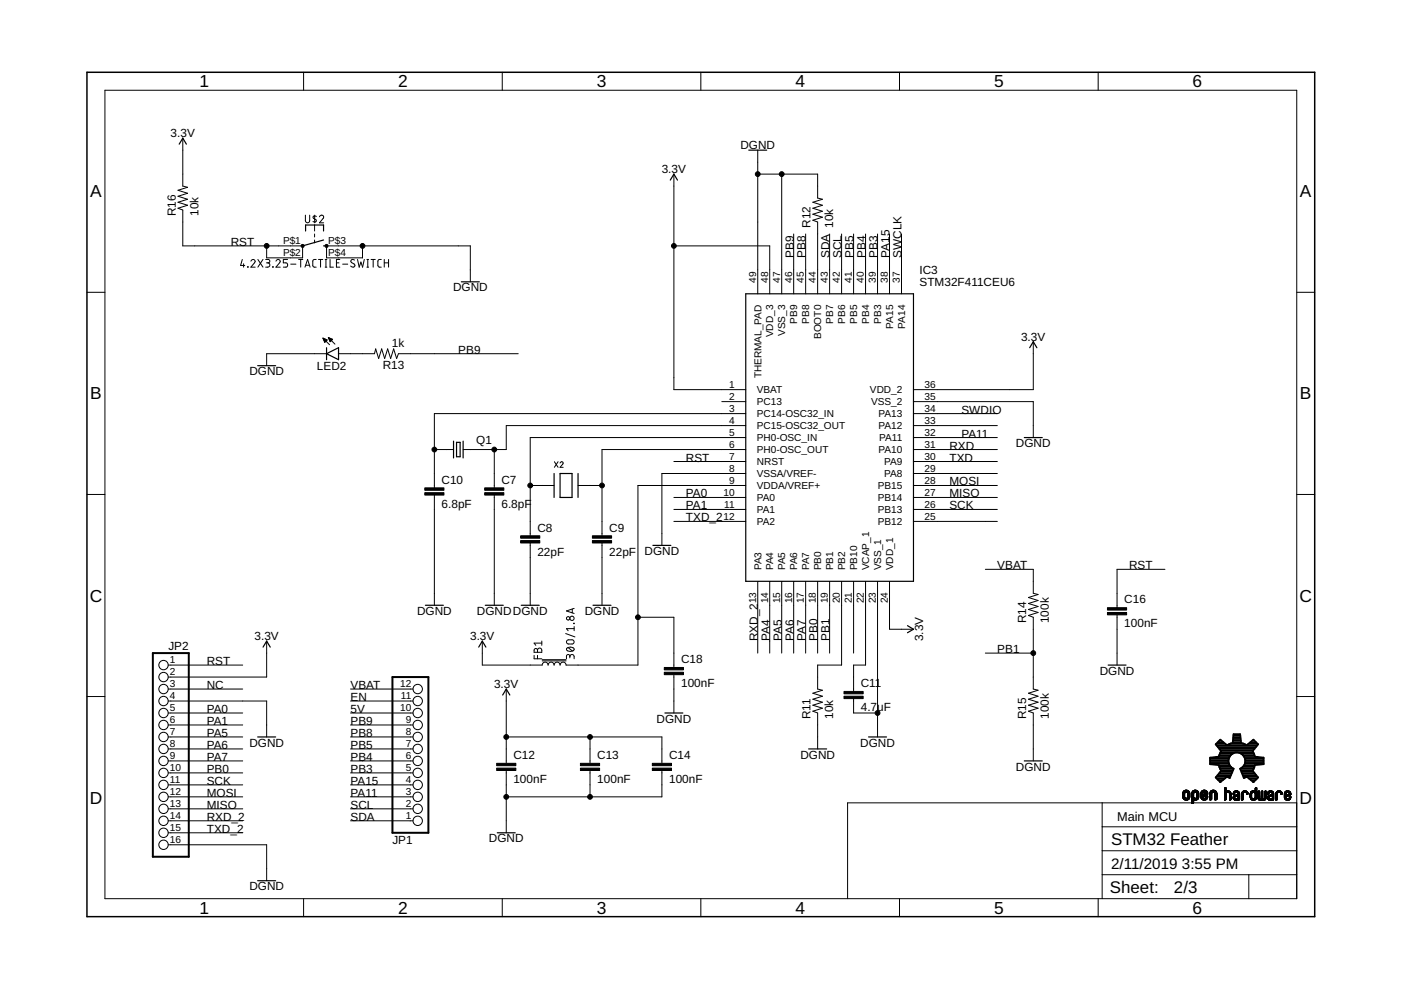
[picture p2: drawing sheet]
<svg xmlns="http://www.w3.org/2000/svg" width="297mm" height="210mm" viewBox="0 0 297 210" stroke-linecap="round" stroke-linejoin="round" font-family="sans-serif">
<g fill="none" stroke="#000" stroke-width=".21">
<path d="M22.2 19.1h252.7v171.4h-252.7zM64.4 15.3v3.8M106.5 15.3v3.8M148.6 15.3v3.8M190.7 15.3v3.8M232.8 15.3v3.8M38.8 29.3v10.2l1 .2-2.1 .6 2.1 .7-2.1 .6 2.1 .6-2.1 .7 2.1 .6-2.1 .7 1.1 .3v7.6h25.4v2.6h-7.7v-2.6M142.9 36.9v45.7h15.2M160.7 31.8v30.5M160.7 36.9h12.7v5.1l1 .2-2.1 .7 2.1 .6-2.1 .7 2.1 .6-2.1 .6 2.1 .7-2.1 .6 1.1 .4v15.2M165.7 36.9v25.4M51.4 55l-.4 1.3h.9"/>
<path d="M51.6 55.9v.7M52.5 56.6h.1zM53.2 55.4a.44 .44 0 0 1 .6-.4 .44 .44 0 0 1 .2 .7l-.8 .9h.9M54.7 55l1.1 1.6M55.8 55l-1.1 1.6M56.3 55h.6a.36 .36 0 0 1 .3 .4 .36 .36 0 0 1-.3 .3h-.4M56.8 55.7a.46 .46 0 0 1 .4 .5 .46 .46 0 0 1-.4 .4h-.5M57.8 56.6h.1zM58.5 55.4a.44 .44 0 0 1 .6-.4 .44 .44 0 0 1 .2 .7l-.8 .9h.9M61 55h-.9v.7h.5a.46 .46 0 0 1 .4 .5 .46 .46 0 0 1-.4 .4h-.5M61.6 56h1.1M63.3 55h.9"/>
<path d="M63.8 55v1.6M64.7 56.6l.5-1.6 .5 1.6M64.7 45.6v1.2a.46 .46 0 0 0 .5 .4 .46 .46 0 0 0 .5-.4v-1.2M64.8 56.2h.8M66.7 47.7v1.3M66.7 49.6v.6M66.7 50.9v.6M66.7 45.6v1.6M67 55h-.5l-.2 .4v1l.2 .2h.5M67.1 45.9l-.5-.1-.2 .3 .6 .6 .1 .2-.4 .2-.3-.1M67.5 55h.9M67.7 46a.44 .44 0 0 1 .7-.4 .44 .44 0 0 1 .1 .7l-.8 .9h.9"/>
<path d="M68 55v1.6M68.9 56.6h.4M68.9 55h.4M69.1 55v1.6M70 55v1.6h.7M71.3 55.7h.6M72.1 55h-.8v1.6h.8M72.6 56h1.1M75.2 55.1l-.6-.1-.2 .4 .1 .2 .6 .4a.4 .4 0 0 1 0 .6 .4 .4 0 0 1-.6-.1l-.2-.1M75.8 55l.4 1.6 .3-1 .4 1 .3-1.6M76.9 52.1v2.6h-7.7v-2.6h30.5v7.7M77.8 56.6h.3"/>
<path d="M77.8 55h.3M78 55v1.6M78.7 55h.9M79.1 55v1.6M80.8 55h-.5l-.2 .4 .1 1.1 .6 .1M81.5 55.7h.9M81.5 55v1.6M82.4 55v1.6M142.9 52.1h20.3v10.2M168.3 49.6v12.7M170.8 49.6v12.7M175.9 49.6v12.7"/>
<path d="M178.4 49.6v12.7M181 49.6v12.7M183.5 49.6v12.7M186.1 49.6v12.7M188.6 49.6v12.7M191.1 49.6v12.7M18.4 62h3.8M68.5 71.7l1.4 1.4M68.5 71.7l.9 .4-.5 .5zM68.5 71.8h.2M68.6 71.9h.4M68.6 72h.6"/>
<path d="M68.7 72.2h.6M68.7 72.3h.5M68.8 72.4h.2M68.8 72.5h.1M69.2 75h-12.7v2.5M69.6 71.6l1.4 1.4M69.6 71.6l.9 .3-.5 .6zM69.7 71.7h.1M69.7 71.8h.4M69.8 71.9h.6M69.8 72h.6M69.9 72.2h.4"/>
<path d="M69.9 72.3h.3M70 72.4h.1M71.8 75h7.6l.3-1 .6 2 .6-2 .7 2 .6-2 .6 2 .7-2 .6 2 .4-1h25.4M219.1 72.5v10.1h-25.4M274.9 62h3.8M92.1 95.3h4.1M104.8 95.3v8.1M117.5 97.9l.8 1.2M118.3 97.9l-.8 1.2M118.7 98.2a.32 .32 0 0 1 .5-.3 .32 .32 0 0 1 .1 .5l-.6 .7h.7M142.9 97.9h15.2M153 85.2h5.1"/>
<path d="M158.1 87.7h-66v15.7M158.1 90.2h-50.8v5.1h-9.1M158.1 92.8h-45.7v20.8M158.1 95.3h-30.5v18.3M193.7 85.2h25.4v7.6M193.7 87.7h17.8M193.7 90.2h17.8M193.7 92.8h17.8M193.7 95.3h17.8M193.7 97.9h17.8M18.4 104.8h3.8M92.1 105v23.3"/>
<path d="M104.8 105v23.3M112.4 102.9h5.1M112.4 115.1v13.2M122.6 102.9h5M127.6 115.1v13.2M142.9 105.5h15.2M142.9 108h15.2M142.9 110.6h15.2M158.1 102.9h-22.8v38.1h-15.3a.63 .63 0 0 0-.6-.6 .63 .63 0 0 0-.7 .6 .63 .63 0 0 0-.6-.6 .63 .63 0 0 0-.6 .6 .63 .63 0 0 0-.7-.6 .63 .63 0 0 0-.6 .6 .62 .62 0 0 0-.6-.6 .62 .62 0 0 0-.6 .6h-12.7v-5.1M158.1 100.4h-17.8v15.2M193.7 100.4h17.8M193.7 102.9h17.8"/>
<path d="M193.7 105.5h17.8M193.7 108h17.8M193.7 110.6h17.8M274.9 104.8h3.8M56.5 135.9v7.7h-20.8M113.2 139v.7h1.7M113.3 137.6l.4-.1 .3 .4a.46 .46 0 0 1 .4-.5 .46 .46 0 0 1 .5 .5v.4h-1.7zM114 137.9v.4M114 139v.7M114.9 135.9v.9M114.9 136.4h-1.7l.4 .4M115 139.9h5"/>
<path d="M119.9 134.3l2 .7M120.2 137.4a1.02 1.02 0 0 1 1.5 .3 .97 .97 0 0 1-1.6 0zM120.2 135.8l1.1-.1a.44 .44 0 0 1 .4 .4 .44 .44 0 0 1-.4 .4l-1.1-.1-.1-.3zM120.5 137.3l.9 .7M120.8 139.2a.46 .46 0 0 1 .5-.4 .46 .46 0 0 1 .4 .4v.5M120.8 139.5v-.4a.36 .36 0 0 0-.3-.3 .36 .36 0 0 0-.4 .3v.6M121.3 129.1v.8M121.6 132.1l.1 .1zM121.7 132.8v.9M121.7 133.3h-1.6l.4 .4M121.7 129l-1.6 .5 1.6 .6M135.3 130.9h7.6v10.6"/>
<path d="M160.7 123.3v15.2M163.2 123.3v15.2M165.7 123.3v15.2M168.3 123.3v15.2M170.8 123.3v15.2M173.4 123.3v15.2M175.9 123.3v15.2M178.4 123.3v17.7h-5v5.1l1 .2-2.1 .7 2.1 .6-2.1 .7 2.1 .6-2.1 .6 2.1 .7-2.1 .6 1.1 .4v7.6M181 123.3v15.2M183.5 123.3v17.7h-2.5v5.6M186.1 123.3v33M188.6 123.3v10.1h5.1"/>
<path d="M208.9 120.7h10.2v5.1l1 .2-2 .7 2 .6-2 .7 2 .6-2 .6 2 .7-2 .6 1 .4v15.2l1 .2-2 .7 2 .6-2 .7 2 .6-2 .6 2 .7-2 .6 1 .4v10.1M208.9 138.5h10.2M236.8 130.4v10.6M247 120.7h-10.2v8.1M18.4 147.7h3.8M35.7 141h15.8M35.7 148.6h20.8v7.7M35.7 146.1h15.8M35.7 151.2h15.8M35.7 153.7h15.8M35.7 156.3h15.8M35.7 158.8h15.8"/>
<path d="M74.3 146.1h13.3M74.3 148.6h13.3M74.3 151.2h13.3M74.3 153.7h13.3M74.3 156.3h13.3M74.3 158.8h13.3M107.3 146.1v15.7M107.3 156.3h33v5.5M115 140.1h5M125.1 156.3v5.5M142.9 143v8.2M181 148.1v3.1h5.1"/>
<path d="M274.9 147.7h3.8M35.7 179.1h20.8v7.6M35.7 161.3h15.8M35.7 163.9h15.8M35.7 166.4h15.8M35.7 169h15.8M35.7 171.5h15.8M35.7 174h15.8M35.7 176.6h15.8M74.3 161.3h13.3M74.3 163.9h13.3M74.3 166.4h13.3"/>
<path d="M74.3 169h13.3M74.3 171.5h13.3M74.3 174h13.3M107.3 163.4v13.2M125.1 163.4v5.6M140.3 163.4v5.6h-33M233.7 170.2v20.3M233.7 175.3h41.2M250.8 168.9h.4M250.8 169h.4M250.8 168.8h.4M250.8 168.7h.4"/>
<path d="M250.8 168.6h.4M250.8 168.5h.4M250.8 168.4h.4M250.8 168.3h.4M250.8 168.2h.4M250.8 169.1l.5 .1M250.8 169.1h.4M250.8 169.2h1.4M250.8 169.2h.6M250.8 167.9h1.4M250.9 169.3h1.2M250.9 169.3h1.3"/>
<path d="M250.9 167.9h1.3M250.9 167.8h1.2M251 169.4h1.1M251 167.7h1.1M251 167.7h1M251 169.5h1M251.1 167.7h.8M251.1 169.5h.8M251.1 167.6h.8M251.2 168.2h-.4M251.2 168.1h-.4M251.2 169.6h.6"/>
<path d="M251.3 168h-.5M251.3 167.6h.4M251.4 168h-.6M251.4 169.7h.3M251.7 168h.5M251.7 169.2h.5M251.8 168.1h.4M251.8 169.1h.4M251.8 168.9h.4M251.8 169h.4M251.8 168.8h.4M251.8 168.7h.4"/>
<path d="M251.8 168.6h.4M251.8 168.5h.4M251.8 168.4h.4M251.8 168.3h.4M251.8 168.2h.4M252.2 169.2h-.5M252.2 169l-.4 .1M252.7 168.9h.4M252.7 170.3h.2M252.7 170.1h.4M252.7 170h.4M252.7 169.9h.4"/>
<path d="M252.7 169.8h.4M252.7 169.7h.4M252.7 169.2l1.4 .1M252.7 169.2h.6M252.7 169.1h.5M252.7 169.1h.4M252.7 169l.4 .1M252.7 169h.4M252.7 168.8h.4M252.7 168.7h.4M252.7 168.6h.4M252.7 168.5h.4"/>
<path d="M252.7 168.4h.4M252.7 168.3h.4M252.7 168.2h.4M252.7 170.3h.1M252.8 167.9h1.3M252.8 167.8h1.2M252.9 167.8h1.1M252.9 167.7h1M253 167.7h.9M253 170.2l-.3 .1M253 167.6h.8M253.1 168.2h-.4"/>
<path d="M253.1 168.1h-.4M253.2 168.1h-.5M253.2 168h-.5M253.2 167.6h.4M253.3 168h-.5M253.3 169.7h.3M253.6 168h.5M253.6 169.2h.5M253.7 169.6h-1M253.7 169.1h.4M253.7 168.1h.4M253.7 169h.4"/>
<path d="M253.8 168.9h.3M253.8 169h.3M253.8 168.8h.3M253.8 168.7h.3M253.8 168.6h.3M253.8 168.5h.3M253.8 168.4h.3M253.8 168.3h.3M253.8 168.2h.3M253.8 169.5l-1.1 .1M253.9 169.5h-1.2M254 169.4l-1.3 .1"/>
<path d="M254 169.4h-1.3M254 169.3l-1.3 .1M254.1 169.3h-1.4M254.1 167.9h-1.3M254.1 169.1h-.4M254.6 169.1h.4M254.6 169h.4M254.6 168.4l.4 .1M254.6 168.4h.4M254.6 168.3h.4M254.6 168.2h.4M254.6 169.2h.6"/>
<path d="M254.6 169.1l.5 .1M254.6 168.1h.5M254.7 169.2h1.3M254.7 167.9h1.3M254.7 169.3h1.3M254.7 169.3h1.2M254.7 167.8h1.2M254.8 169.4h1.1M254.8 167.8h1.1M254.8 167.7h1M254.9 169.5h.9M254.9 167.7h.9"/>
<path d="M255 169.5h.7M255 167.6h.7M255 168.2l-.4 .1M255 168.1h-.4M255.1 168.9l-.5 .1M255.1 169.6h.5M255.1 168h-.5M255.1 167.6h.4M255.2 168.9h-.6M255.2 168h-.5M255.2 169.7h.3M255.2 168.4h.9"/>
<path d="M255.3 168.8h-.7M255.3 168.4h.8M255.4 168.8h-.8M255.5 168.3h.6M255.5 168h.5M255.5 168.7h-.9M255.5 168h.6M255.6 168.3h.5M255.6 168.1h.5M255.6 169.1h.5M255.7 169h.4M255.7 168.2h.4"/>
<path d="M255.7 168.9h.4M255.7 168.6l-1.1 .1M255.7 168.8h.4M255.8 168.6h-1.2M255.8 168.8h.3M255.9 168.5l-1.3 .1M256 168.7h.1M256 169.2h-.5M256 168.5h-1.4M256.1 169.1h-.5M256.1 168.4l-1 .1M256.5 168.9h.4"/>
<path d="M256.5 169.4h.4M256.5 169.3h.4M256.5 169.2h.4M256.5 169.1h.4M256.5 169h.4M256.5 168.8h.4M256.5 168.7h.4M256.5 168.6h.4M256.5 168.5h.4M256.5 168.4h.4M256.5 168.3h.4M256.5 168.2h.4"/>
<path d="M256.5 169.6h.2M256.6 167.9h1.3M256.6 167.8h1.2M256.7 167.8h1.1M256.7 167.7h1M256.8 169.5l-.3 .1M256.8 167.7h.9M256.9 167.6h.7M256.9 169.5h-.4M256.9 168.2h-.4M256.9 168.1h-.4M257 168.1h-.5"/>
<path d="M257 167.6h.5M257 168h-.4M257.1 168h-.5M257.4 168h.5M257.5 168h.5M257.5 168.1h.5M257.6 168.1h.4M257.6 168.9h.4M257.6 169.4h.4M257.6 169.3h.4M257.6 169.2h.4M257.6 169.1h.4"/>
<path d="M257.6 169h.4M257.6 168.8h.4M257.6 168.7h.4M257.6 168.6h.4M257.6 168.5h.4M257.6 168.4h.4M257.6 168.3h.4M257.6 168.2h.4M257.8 169.6h-.2M257.9 169.5l-.3 .1M258 169.5h-.4M259.6 167.2h.3"/>
<path d="M259.7 168.9h.2M259.7 169.7h.1M259.7 169.5h.2M259.7 169.4h.2M259.7 169.3h.2M259.7 169.2h.2M259.7 169.1h.2M259.7 169h.2M259.7 168.8h.2M259.7 168.7h.2M259.7 168.6h.2M259.7 168.5h.2"/>
<path d="M259.7 168.4h.2M259.7 168.3h.2M259.7 168.1h.4M259.7 167.9h1.2M259.7 167.9h1.1M259.7 167.8h1.1M259.7 167.7l1 .1M259.7 167.7h.2M259.7 167.6h.2M259.7 167.5h.2M259.7 167.4h.2M259.7 167.3h.2"/>
<path d="M259.7 167.2h.2M259.7 167.1h.2M259.7 167h.2M259.8 169.6h-.2M259.8 167h.1M259.9 169.5l-.2 .1M259.9 168.2h-.2M260 168.2h-.3M260 168.1h-.3M260 167.7h.6M260.1 168h-.4M260.2 168h-.5"/>
<path d="M260.3 167.7h.1M260.4 168h.5M260.5 168h.4M260.6 168.1h.3M260.6 168.1h.4M260.7 168.2h.3M260.7 168.3h.3M260.7 168.9h.3M260.7 169.7h.1M260.7 169.5h.3M260.7 169.4h.3M260.7 169.3h.3"/>
<path d="M260.7 169.2h.3M260.7 169.1h.3M260.7 169h.3M260.7 168.8h.3M260.7 168.7h.3M260.7 168.6h.3M260.7 168.5h.3M260.7 168.4h.3M260.9 169.6h-.2M261 169.5l-.3 .1M261.5 169.3h.3M261.5 169.2l.3 .1"/>
<path d="M261.5 169.2h.2M261.5 169.1h.2M261.5 168.3h.2M261.5 168.2h.2M261.5 169.3l.4 .1M261.5 168.2h.3M261.5 169.4h.8M261.6 169.5h.7M261.6 167.9h1.1M261.6 168.4h-.1M261.6 167.9h1M261.7 167.8h.9"/>
<path d="M261.7 168.4h-.2M261.7 168.3l-.2 .1M261.7 169.6h.6M261.7 167.8h.8M261.8 168.7h1M261.8 169.7h.5M261.8 169h-.3M261.8 168.1h-.3M261.8 167.7h.6M261.9 168.1h-.4M261.9 168.6h.9M261.9 168h-.4"/>
<path d="M262 168.9l-.5 .1M262 168.6h.8M262 169.7h.1M262.1 168.9h-.6M262.1 168h-.5M262.1 167.7h.1M262.1 169.4h.2M262.1 168.5h.7M262.2 168h.5M262.2 168.8h-.7M262.3 168.5h.5M262.3 168h.4"/>
<path d="M262.3 168.8h-.7M262.4 168.1h.4M262.4 168.4h.4M262.5 168.4h.3M262.5 168.2h.3M262.5 168.9h.3M262.5 169.5h.3M262.5 169.4h.3M262.5 169.3h.3M262.5 169.2h.3M262.5 169.1h.3M262.5 169h.3"/>
<path d="M262.5 168.8h.3M262.5 168.3h.3M262.5 168.2l.3 .1M262.5 169.7h.1M262.7 169.6h-.2M262.8 169.5l-.3 .1M262.8 168.7h-1.2M263.3 168.9h.2M263.3 169.7h.1M263.3 169.5h.2M263.3 169.4h.2M263.3 169.3h.2"/>
<path d="M263.3 169.2h.2M263.3 169.1h.2M263.3 169h.2M263.3 168.8h.2M263.3 168.7h.2M263.3 168.6h.2M263.3 168.5h.2M263.3 168.4h.2M263.3 168.3h.2M263.3 168.2h.3M263.4 167.9h1.1M263.4 167.9h1"/>
<path d="M263.4 169.6h-.1M263.5 167.8h.9M263.5 169.5l-.2 .1M263.5 167.8h.8M263.6 168.3h-.3M263.6 168.2h-.3M263.7 168.1h-.4M263.7 167.7h.5M263.8 168h-.5M263.9 167.7h.1M263.9 168h-.5M264 168h.5"/>
<path d="M264.1 168h.5M264.2 168.1h.4M264.3 168.2h.3M264.4 168.4h.1M264.6 168.4h-.2M264.6 168.3l-.2 .1M264.6 168.3h-.2M265 168.9h.4M265 169h.4M265 168.8h.4M265 168.7h.4M265 168.6h.4"/>
<path d="M265 168.5h.4M265 168.4h.4M265.1 169.1h.3M265.1 169h.3M265.1 168.3h.3M265.1 168.2h.3M265.1 169.2l.4 .1M265.1 169.2h.3M265.1 169.3l.6 .1M265.1 169.3h.4M265.2 169.4h1.1M265.2 167.9h1.2"/>
<path d="M265.3 169.5h.9M265.3 167.8h1.1M265.4 167.8h1M265.4 169.6h.7M265.4 168.2h-.3M265.5 168.1h-.4M265.5 167.7h.5M265.5 169.7h.5M265.6 168h-.5M265.7 169.7h.1M265.7 168h-.5M265.7 167.7h.1"/>
<path d="M265.8 168h.6M265.9 168h.5M266 169.3h.4M266 168.1h.4M266.1 168.1h.3M266.1 169.2h.3M266.1 168.2h.3M266.1 168.9h.3M266.1 169.1h.3M266.1 169h.3M266.1 168.8h.3M266.1 168.7h.3"/>
<path d="M266.1 168.6h.3M266.1 168.4h.3M266.1 168.3h.3M266.1 167.7h.3M266.1 167.6h.3M266.1 167.5h.3M266.1 167.4h.3M266.1 167.3h.3M266.1 167.2h.3M266.1 167.1h.3M266.1 168.5h.3M266.3 167h.1"/>
<path d="M266.4 169.3l-.5 .1M266.4 169.2l-.4 .1M266.4 169.1h-.3M266.7 168.9h.3M266.7 169.3l.4 .1M266.7 169.3h.4M266.7 169.2h.3M266.7 169.1h.3M266.7 169h.3M266.7 168.8h.3M266.7 168.7h.3M266.7 168.6h.3"/>
<path d="M266.7 168.5h.3M266.7 168.4h.3M266.7 168.3h.3M266.7 168.2h.3M266.7 168.1h.3M266.7 168h.3M266.7 167.9h.3M266.7 167.8h.3M266.8 167.8h.2M266.8 169.4h1.6M266.8 169.5h1.5M266.9 167.7h.1"/>
<path d="M266.9 169.6h.6M267 169.7h.4M267.3 169.7h.1M267.3 169.4h.6M267.4 169.3h.4M267.4 168.9h.3M267.4 169.2h.3M267.4 169.1h.3M267.4 169h.3M267.4 168.8h.3M267.4 168.7h.3M267.4 168.6h.3"/>
<path d="M267.4 168.5h.3M267.4 168.4h.3M267.4 168.3h.3M267.4 168.2h.3M267.4 168.1h.3M267.4 168h.3M267.4 167.9h.3M267.4 167.8h.3M267.5 167.8h.2M267.6 167.7h.1M267.6 169.6h.6M267.7 169.7h.4"/>
<path d="M268.1 169.3h.3M268.1 169.2h.3M268.1 168.9h.3M268.1 169.1h.3M268.1 169h.3M268.1 168.8h.3M268.1 168.7h.3M268.1 168.6h.3M268.1 168.5h.3M268.1 168.4h.3M268.1 168.3h.3M268.1 168.2h.3"/>
<path d="M268.1 168.1h.3M268.1 168h.3M268.1 167.9h.3M268.1 167.8h.3M268.2 167.8h.2M268.3 167.7h.1M268.3 169.5h-1.5M268.4 169.4h-1.6M268.4 169.3l-.4 .1M268.7 169.3h.4M268.7 169.2l.3 .1M268.7 169.2h.3"/>
<path d="M268.7 169.1h.3M268.7 168.3h.3M268.7 168.2h.3M268.7 169.3l.5 .1M268.8 169.4h.7M268.8 169.4l.8 .1M268.8 169.5h.8M268.8 167.9h1.1M268.9 168.4h-.2M268.9 167.9h1M268.9 169.5h.7M268.9 167.8h.9"/>
<path d="M269 169.6h.6M269 168.3l-.3 .1M269 168.7h1M269 167.8h.7M269 168.2h-.3M269 169h-.3M269.1 169.7h.5M269.1 168.1h-.4M269.1 169h-.4M269.1 167.7h.6M269.1 168.1h-.3M269.1 168.6h.9"/>
<path d="M269.2 168h-.4M269.2 168.9l-.5 .1M269.3 168.6h.7M269.3 168.9h-.5M269.3 168h-.5M269.3 167.7h.1M269.4 169.4h.1M269.4 168.5h.6M269.4 168h.6M269.5 168.8h-.7M269.5 168.5h.5M269.6 168.8h-.8"/>
<path d="M269.6 168h.4M269.6 168.1h.4M269.7 168.4h.3M269.7 168.1h.3M269.7 168.2h.3M269.8 168.9h.2M269.8 169.7h.1M269.8 169.5h.2M269.8 169.4h.2M269.8 169.3h.2M269.8 169.2h.2M269.8 169.1h.2"/>
<path d="M269.8 169h.2M269.8 168.8h.2M269.8 168.3h.2M270 169.6h-.2M270 169.5l-.2 .1M270 168.7h-1.1M270.5 168.9h.3M270.5 169.7h.1M270.5 169.5h.3M270.5 169.4h.3M270.5 169.3h.3M270.5 169.2h.3"/>
<path d="M270.5 169.1h.3M270.5 169h.3M270.5 168.8h.3M270.5 168.7h.3M270.5 168.6h.3M270.5 168.5h.3M270.5 168.4h.3M270.5 168.3h.3M270.6 168.1h.3M270.6 167.9h1.2M270.7 169.6h-.2M270.7 167.9h1"/>
<path d="M270.7 167.8h1M270.8 169.5l-.3 .1M270.8 167.8h.8M270.8 168.2l-.3 .1M270.8 168.2h-.3M270.9 168.1h-.4M270.9 167.7h.6M271 168h-.4M271.1 168h-.5M271.1 167.7h.2M271.3 168h.5M271.4 168h.4"/>
<path d="M271.5 168.1h.3M271.5 168.1h.4M271.5 168.2h.4M271.6 168.3h.3M271.6 168.4h.1M271.8 168.4h-.2M271.9 168.3l-.3 .1M272.3 169.1l.3 .1M272.3 169.1h.3M272.3 169h.3M272.3 168.6h1.1M272.3 168.6h.3"/>
<path d="M272.3 168.5h.3M272.3 168.4h.3M272.3 168.3h.3M272.3 168.2h.3M272.3 169.2h.4M272.4 169.3h.4M272.4 168.1h.3M272.4 169.3l.5 .1M272.4 169.4h1.2M272.4 167.9h1.2M272.5 169.4h1M272.5 169.5h1"/>
<path d="M272.5 167.9h1M272.6 169.5h.8M272.6 167.8h.9M272.6 167.8h.8M272.6 168.2h-.3M272.7 169.6h.6M272.7 168.1h-.4M272.7 167.7h.6M272.8 169.7h.5M272.8 168.9l-.5 .1M272.8 168h-.4M272.9 168.9h-.6"/>
<path d="M272.9 168h-.5M272.9 167.7h.1M273 169.7h.1M273 168.5h.7M273 168.8h-.7M273.1 168h.5M273.1 169.4h.5M273.1 168.8h-.8M273.2 168h.4M273.2 168.4h.5M273.2 169.3h.4M273.3 168.7h-1"/>
<path d="M273.3 168.1h.3M273.3 169.3h.3M273.3 168.4h.4M273.3 168.1h.4M273.3 169.2h.4M273.3 168.2h.4M273.4 168.2h.3M273.4 169.1h.3M273.4 168.3h.3M273.4 169h.3M273.5 168.6h-.8M273.6 168.9h.1"/>
<path d="M273.6 168.5l-.8 .1M273.7 169.2h-.4M273.7 168.4l-.6 .1M274.9 170.2h-95.2v20.3M64.4 190.5v3.9M106.5 190.5v3.9M148.6 190.5v3.9M190.7 190.5v3.9M232.8 190.5v3.9M233.7 185.5h41.2M233.7 180.4h41.2M264.8 185.5v5"/>
<circle cx="120.5" cy="131.1" r=".36"/>
<circle cx="121.3" cy="131.1" r=".46"/>
<circle cx="34.7" cy="148.6" r=".99"/>
<circle cx="34.7" cy="143.6" r=".99"/>
<circle cx="34.7" cy="153.7" r=".99"/>
<circle cx="34.7" cy="141" r=".99"/>
<circle cx="34.7" cy="146.1" r=".99"/>
<circle cx="34.7" cy="156.3" r=".99"/>
<circle cx="34.7" cy="158.8" r=".99"/>
<circle cx="34.7" cy="151.2" r=".99"/>
<circle cx="88.6" cy="148.6" r=".99"/>
<circle cx="88.6" cy="156.3" r=".99"/>
<circle cx="88.6" cy="158.8" r=".99"/>
<circle cx="88.6" cy="153.7" r=".99"/>
<circle cx="88.6" cy="151.2" r=".99"/>
<circle cx="88.6" cy="146.1" r=".99"/>
<circle cx="34.7" cy="169" r=".99"/>
<circle cx="34.7" cy="163.9" r=".99"/>
<circle cx="34.7" cy="166.4" r=".99"/>
<circle cx="34.7" cy="161.3" r=".99"/>
<circle cx="34.7" cy="171.5" r=".99"/>
<circle cx="34.7" cy="179.1" r=".99"/>
<circle cx="34.7" cy="174" r=".99"/>
<circle cx="34.7" cy="176.6" r=".99"/>
<circle cx="88.6" cy="171.5" r=".99"/>
<circle cx="88.6" cy="161.3" r=".99"/>
<circle cx="88.6" cy="163.9" r=".99"/>
<circle cx="88.6" cy="169" r=".99"/>
<circle cx="88.6" cy="166.4" r=".99"/>
<circle cx="88.6" cy="174" r=".99"/>
</g>
<g fill="none" stroke="#000" stroke-width=".25">
<path d="M38 30.6l.8-1.3 .7 1.3M142.1 38.2l.8-1.3 .7 1.3M158.7 31.8h3.9M64.8 49v-1.3h3.8v1.3M68.6 52.1h.6M68.6 50.9l-4.4 1.2M97.8 59.8h3.8M54.6 77.5h3.8M69.2 75l2.6-1.3v2.6zM69.2 73.7v2.6M158.1 62.3h35.6v61h-35.6zM218.3 73.7l.8-1.2 .7 1.2"/>
<path d="M96.2 93.5v3.6M96.8 93.8h.8v3h-.8zM98.2 93.5v3.6M217.2 92.8h3.8M117.5 100.4v5.1M118.7 100.4h2.6v5.1h-2.6zM122.6 100.4v5.1M138.4 115.6h3.8M55.8 137.2l.7-1.3 .8 1.3M90.2 128.3h3.8M101.5 137.2l.8-1.3 .7 1.3M102.9 128.3h3.8"/>
<path d="M110.5 128.3h3.8M125.7 128.3h3.8M192.4 132.7l1.3 .7-1.3 .8M54.6 156.3h3.8M106.6 147.4l.7-1.3 .8 1.3M141 151.2h3.8M171.4 158.8h3.9M184.1 156.3h3.9M234.9 141h3.8M105.4 176.6h3.8M217.2 161.3h3.8M54.6 186.7h3.8"/>
</g>
<g fill="#000" stroke="#000" stroke-width=".21">
<path d="M90.1 104.5h4v.5h-4zM90.1 103.4h4v.5h-4zM102.8 104.5h4v.5h-4zM102.8 103.4h4v.5h-4zM110.4 114.6h4v.5h-4zM110.4 113.6h4v.5h-4zM125.6 114.6h4.1v.5h-4.1zM125.6 113.6h4.1v.5h-4.1zM234.8 129.9h4.1v.5h-4.1zM234.8 128.8h4.1v.5h-4.1zM140.8 142.5h4.1v.5h-4.1zM140.8 141.5h4.1v.5h-4.1z"/>
<path d="M178.9 147.6h4.1v.5h-4.1zM178.9 146.6h4.1v.5h-4.1zM105.3 162.9h4.1v.5h-4.1zM105.3 161.8h4.1v.5h-4.1zM123.1 162.9h4v.5h-4zM123.1 161.8h4v.5h-4zM138.3 162.9h4.1v.5h-4.1zM138.3 161.8h4.1v.5h-4.1z"/>
</g>
<path d="M18.4 15.3h260.3v179.1h-260.3z" fill="none" stroke="#000" stroke-width=".32"/>
<path d="M32.4 138.5h7.6v43.2h-7.6zM83.2 143.6h7.6v33h-7.6z" fill="none" stroke="#000" stroke-width=".42"/>
<g fill="none" stroke="#000" stroke-width=".38">
<path d="M257.8 157.7h2M257.9 158.1h8.6M258.2 157.4h1.2M258.2 158.4h8.1M258.5 158.8h7.5M258.5 157h.5M258.6 159.8h2.7M258.8 159.5h6.9M258.8 159.1h6.9M260.7 157.7h3.1M261.4 157.4h1.7M261.4 157h1.7"/>
<path d="M261.5 156.7h1.5M261.5 156.3h1.5M261.5 156h1.5M263.2 159.8h2.7M264.7 157.7h1.9M265.1 157.4h1.2M265.5 157h.4M256.6 161.9h3.9M256.6 161.6h3.9M256.6 161.2h3.9M256.6 160.9h3.9M257.9 164.7h2.2"/>
<path d="M257.9 160.5h2.8M257.9 165.1h1.8M258.1 164.4h2.9M258.3 165.4h1M258.4 162.2l-1.8-.2v-1.4l1.8-.2 .5-1.1-1.2-1.5 1-1 1.5 1.2 1.2-.5 .1-1.8h1.4l.2 1.8 1.2 .5 1.4-1.2 1 1-1.1 1.5 .5 1.1 1.8 .2v1.4l-1.8 .2M258.4 162.2l.1 .4M258.4 164h2.7M258.4 162.3h2.3M258.5 160.2h2.4M258.5 162.6h2.5M258.6 165.8h.2M258.7 163h2.8"/>
<path d="M258.7 163.7h2.6M258.8 163.3h2.6M260.2 164.7h.6M260.7 160.5a1.8 1.8 0 0 0 .9 2.5l-.9 2-.5-.3-1.5 1.1-1-1 1.2-1.4-.4-.8M260.7 160.5a1.79 1.79 0 0 1 3.1 0M263 163h2.8M263.1 163.3h2.5M263.2 163.7h2.6M263.3 164h2.7M263.5 164.4h2.8M263.5 162.6h2.5M263.6 160.2h2.4"/>
<path d="M263.6 164.7h.7M263.8 162.3h2.3M263.8 160.5l.2 .6-.1 .8M263.8 160.5h2.8M263.9 161.9l-.3 .6-.7 .5 .8 2 .6-.3M263.9 161.9h4M263.9 160.9h4M264 161.6h3.9M264 161.2h3.9M264.4 164.7h2.2M264.8 165.1h1.8M265.2 165.4h1"/>
<path d="M265.6 165.8h.3M266.1 162.2l-.5 1.2 1.1 1.4-1 1-1.4-1.1"/>
</g>
<g fill="#000" stroke="#000" stroke-width=".21">
<path d="M63.9 51.9h.5v.5h-.5z" fill-rule="evenodd"/>
<path d="M69 51.9h.5v.5h-.5z" fill-rule="evenodd"/>
<circle cx="160.7" cy="36.9" r=".51"/>
<circle cx="165.7" cy="36.9" r=".51"/>
<circle cx="56.5" cy="52.1" r=".51"/>
<circle cx="76.9" cy="52.1" r=".51"/>
<circle cx="142.9" cy="52.1" r=".51"/>
<circle cx="92.1" cy="95.3" r=".51"/>
<circle cx="104.8" cy="95.3" r=".51"/>
<circle cx="112.4" cy="102.9" r=".51"/>
<circle cx="127.6" cy="102.9" r=".51"/>
<circle cx="135.3" cy="130.9" r=".51"/>
<circle cx="219.1" cy="138.5" r=".51"/>
<circle cx="107.3" cy="156.3" r=".51"/>
<circle cx="125.1" cy="156.3" r=".51"/>
<circle cx="186.1" cy="151.2" r=".51"/>
<circle cx="107.3" cy="169" r=".51"/>
<circle cx="125.1" cy="169" r=".51"/>
</g>
<g font-size="3.7">
<text x="42.3" y="18.5">1</text>
<text x="84.4" y="18.5">2</text>
<text x="126.5" y="18.5">3</text>
<text x="168.6" y="18.5">4</text>
<text x="210.8" y="18.5">5</text>
<text x="252.9" y="18.5">6</text>
<text x="19.1" y="41.8">A</text>
<text x="275.6" y="41.8">A</text>
<text x="19.1" y="84.7">B</text>
<text x="275.6" y="84.7">B</text>
<text x="19" y="127.6">C</text>
<text x="275.5" y="127.6">C</text>
<text x="19" y="170.4">D</text>
<text x="275.5" y="170.4">D</text>
<text x="42.3" y="193.7">1</text>
<text x="84.4" y="193.7">2</text>
<text x="126.5" y="193.7">3</text>
<text x="168.6" y="193.7">4</text>
<text x="210.8" y="193.7">5</text>
<text x="252.9" y="193.7">6</text>
</g>
<g font-size="3.6">
<text x="235.6" y="179.1">STM32 Feather</text>
<text x="235.3" y="189.4">Sheet:</text>
<text x="248.9" y="189.3">2/3</text>
</g>
<g font-size="3.2">
<text x="235.6" y="184.2">2/11/2019</text>
<text x="250.6" y="184.2">3:55 PM</text>
</g>
<text font-size="2.7" x="236.8" y="174">Main MCU</text>
<g font-size="2.5">
<text x="36.2" y="29">3.3V</text>
<text x="157" y="31.6">DGND</text>
<text x="140.3" y="36.7">3.3V</text>
<text x="37.3" y="45.8" transform="rotate(-90 37.3 45.8)">R16</text>
<text x="42.1" y="45.8" transform="rotate(-90 42.1 45.8)">10k</text>
<text x="48.9" y="52.1">RST</text>
<text x="171.9" y="48.3" transform="rotate(-90 171.9 48.3)">R12</text>
<text x="176.7" y="48.3" transform="rotate(-90 176.7 48.3)">10k</text>
<text x="168.3" y="54.7" transform="rotate(-90 168.3 54.7)">PB9</text>
<text x="170.8" y="54.7" transform="rotate(-90 170.8 54.7)">PB8</text>
<text x="175.9" y="54.7" transform="rotate(-90 175.9 54.7)">SDA</text>
<text x="178.4" y="54.7" transform="rotate(-90 178.4 54.7)">SCL</text>
<text x="181" y="54.7" transform="rotate(-90 181 54.7)">PB5</text>
<text x="183.5" y="54.7" transform="rotate(-90 183.5 54.7)">PB4</text>
<text x="186.1" y="54.7" transform="rotate(-90 186.1 54.7)">PB3</text>
<text x="188.6" y="54.7" transform="rotate(-90 188.6 54.7)">PA15</text>
<text x="191.1" y="54.7" transform="rotate(-90 191.1 54.7)">SWCLK</text>
<text x="194.9" y="58.1">IC3</text>
<text x="96" y="61.8">DGND</text>
<text x="194.9" y="60.7">STM32F411CEU6</text>
<text x="83.1" y="73.5">1k</text>
<text x="97.2" y="75">PB9</text>
<text x="216.5" y="72.2">3.3V</text>
<text x="52.9" y="79.6">DGND</text>
<text x="67.2" y="78.6">LED2</text>
<text x="81.1" y="78.3">R13</text>
<text x="203.8" y="87.7">SWDIO</text>
<text x="101" y="94">Q1</text>
<text x="201.3" y="95.3">RXD</text>
<text x="203.8" y="92.8">PA11</text>
<text x="215.4" y="94.8">DGND</text>
<text x="145.4" y="97.9">RST</text>
<text x="201.3" y="97.9">TXD</text>
<text x="93.6" y="107.6">6.8pF</text>
<text x="93.6" y="102.5">C10</text>
<text x="106.3" y="107.6">6.8pF</text>
<text x="106.3" y="102.5">C7</text>
<text x="145.4" y="105.5">PA0</text>
<text x="201.3" y="102.9">MOSI</text>
<text x="201.3" y="105.5">MISO</text>
<text x="113.9" y="112.7">C8</text>
<text x="129.2" y="112.7">C9</text>
<text x="145.4" y="108">PA1</text>
<text x="145.4" y="110.5">TXD_2</text>
<text x="201.3" y="108">SCK</text>
<text x="113.9" y="117.8">22pF</text>
<text x="129.2" y="117.8">22pF</text>
<text x="136.7" y="117.7">DGND</text>
<text x="211.4" y="120.7">VBAT</text>
<text x="239.4" y="120.7">RST</text>
<text x="88.4" y="130.4">DGND</text>
<text x="101.1" y="130.4">DGNDDGND</text>
<text x="124" y="130.4">DGND</text>
<text x="238.4" y="127.9">C16</text>
<text x="35.7" y="137.8">JP2</text>
<text x="54" y="135.7">3.3V</text>
<text x="99.7" y="135.7">3.3V</text>
<text x="160.7" y="135.9" transform="rotate(-90 160.7 135.9)">RXD_2</text>
<text x="163.2" y="135.9" transform="rotate(-90 163.2 135.9)">PA4</text>
<text x="165.7" y="135.9" transform="rotate(-90 165.7 135.9)">PA5</text>
<text x="168.3" y="135.9" transform="rotate(-90 168.3 135.9)">PA6</text>
<text x="170.8" y="135.9" transform="rotate(-90 170.8 135.9)">PA7</text>
<text x="173.4" y="135.9" transform="rotate(-90 173.4 135.9)">PB0</text>
<text x="175.9" y="135.9" transform="rotate(-90 175.9 135.9)">PB1</text>
<text x="195.7" y="136" transform="rotate(-90 195.7 136)">3.3V</text>
<text x="217.6" y="132.1" transform="rotate(-90 217.6 132.1)">R14</text>
<text x="222.4" y="132.1" transform="rotate(-90 222.4 132.1)">100k</text>
<text x="238.4" y="133">100nF</text>
<text x="43.8" y="141">RST</text>
<text x="144.4" y="140.6">C18</text>
<text x="211.4" y="138.5">PB1</text>
<text x="233.2" y="143.1">DGND</text>
<text x="43.8" y="146.1">NC</text>
<text x="74.3" y="146.1">VBAT</text>
<text x="74.3" y="148.6">EN</text>
<text x="104.7" y="145.8">3.3V</text>
<text x="144.4" y="145.7">100nF</text>
<text x="182.5" y="145.7">C11</text>
<text x="43.8" y="151.2">PA0</text>
<text x="43.8" y="153.7">PA1</text>
<text x="74.3" y="153.7">PB9</text>
<text x="74.3" y="151.2">5V</text>
<text x="139.2" y="153.2">DGND</text>
<text x="171.9" y="152.4" transform="rotate(-90 171.9 152.4)">R11</text>
<text x="176.7" y="152.4" transform="rotate(-90 176.7 152.4)">10k</text>
<text x="182.5" y="150.8">4.7uF</text>
<text x="217.6" y="152.4" transform="rotate(-90 217.6 152.4)">R15</text>
<text x="222.4" y="152.4" transform="rotate(-90 222.4 152.4)">100k</text>
<text x="43.8" y="161.3">PA7</text>
<text x="43.8" y="158.8">PA6</text>
<text x="43.8" y="156.3">PA5</text>
<text x="52.9" y="158.3">DGND</text>
<text x="74.3" y="156.3">PB8</text>
<text x="74.3" y="158.8">PB5</text>
<text x="74.3" y="161.3">PB4</text>
<text x="108.9" y="161">C12</text>
<text x="126.6" y="161">C13</text>
<text x="141.9" y="161">C14</text>
<text x="169.7" y="160.8">DGND</text>
<text x="182.4" y="158.3">DGND</text>
<text x="43.8" y="166.4">SCK</text>
<text x="43.8" y="163.9">PB0</text>
<text x="74.3" y="163.9">PB3</text>
<text x="74.3" y="166.4">PA15</text>
<text x="108.9" y="166">100nF</text>
<text x="126.6" y="166">100nF</text>
<text x="141.9" y="166">100nF</text>
<text x="215.4" y="163.4">DGND</text>
<text x="43.8" y="169">MOSI</text>
<text x="43.8" y="171.5">MISO</text>
<text x="74.3" y="169">PA11</text>
<text x="74.3" y="171.5">SCL</text>
<text x="43.8" y="176.6">TXD_2</text>
<text x="43.8" y="174">RXD_2</text>
<text x="74.3" y="174">SDA</text>
<text x="83.2" y="179">JP1</text>
<text x="103.7" y="178.6">DGND</text>
<text x="52.9" y="188.8">DGND</text>
</g>
<g font-size="2.1">
<text x="60" y="51.8">P$1</text>
<text x="69.6" y="51.8">P$3</text>
<text x="60" y="54.3">P$2</text>
<text x="69.6" y="54.3">P$4</text>
<text x="160.3" y="60" transform="rotate(-90 160.3 60)">49</text>
<text x="162.8" y="60" transform="rotate(-90 162.8 60)">48</text>
<text x="165.4" y="60" transform="rotate(-90 165.4 60)">47</text>
<text x="167.9" y="60" transform="rotate(-90 167.9 60)">46</text>
<text x="170.5" y="60" transform="rotate(-90 170.5 60)">45</text>
<text x="173" y="60" transform="rotate(-90 173 60)">44</text>
<text x="175.5" y="60" transform="rotate(-90 175.5 60)">43</text>
<text x="178.1" y="60" transform="rotate(-90 178.1 60)">42</text>
<text x="180.6" y="60" transform="rotate(-90 180.6 60)">41</text>
<text x="183.2" y="60" transform="rotate(-90 183.2 60)">40</text>
<text x="185.7" y="60" transform="rotate(-90 185.7 60)">39</text>
<text x="188.2" y="60" transform="rotate(-90 188.2 60)">38</text>
<text x="190.8" y="60" transform="rotate(-90 190.8 60)">37</text>
<text x="164" y="71.5" transform="rotate(-90 164 71.5)">VDD_3</text>
<text x="166.5" y="71.3" transform="rotate(-90 166.5 71.3)">VSS_3</text>
<text x="169" y="68.7" transform="rotate(-90 169 68.7)">PB9</text>
<text x="171.6" y="68.7" transform="rotate(-90 171.6 68.7)">PB8</text>
<text x="174.1" y="71.9" transform="rotate(-90 174.1 71.9)">BOOT0</text>
<text x="176.7" y="68.7" transform="rotate(-90 176.7 68.7)">PB7</text>
<text x="179.2" y="68.7" transform="rotate(-90 179.2 68.7)">PB6</text>
<text x="181.7" y="68.7" transform="rotate(-90 181.7 68.7)">PB5</text>
<text x="184.3" y="68.7" transform="rotate(-90 184.3 68.7)">PB4</text>
<text x="186.8" y="68.7" transform="rotate(-90 186.8 68.7)">PB3</text>
<text x="189.4" y="69.7" transform="rotate(-90 189.4 69.7)">PA15</text>
<text x="191.9" y="69.7" transform="rotate(-90 191.9 69.7)">PA14</text>
<text x="154.6" y="82.3">1</text>
<text x="160.5" y="83.4">VBAT</text>
<text x="161.4" y="80.2" transform="rotate(-90 161.4 80.2)">THERMAL_PAD</text>
<text x="184.5" y="83.4">VDD_2</text>
<text x="196" y="82.3">36</text>
<text x="154.6" y="84.8">2</text>
<text x="154.6" y="87.3">3</text>
<text x="154.6" y="89.9">4</text>
<text x="160.5" y="85.9">PC13</text>
<text x="160.5" y="88.5">PC14-OSC32_IN</text>
<text x="184.7" y="85.9">VSS_2</text>
<text x="186.3" y="88.5">PA13</text>
<text x="196" y="84.8">35</text>
<text x="196" y="87.3">34</text>
<text x="196" y="89.9">33</text>
<text x="154.6" y="92.4">5</text>
<text x="154.6" y="95">6</text>
<text x="160.5" y="91">PC15-OSC32_OUT</text>
<text x="160.5" y="93.5">PH0-OSC_IN</text>
<text x="186.3" y="91">PA12</text>
<text x="186.4" y="93.5">PA11</text>
<text x="196" y="92.4">32</text>
<text x="196" y="95">31</text>
<text x="154.6" y="97.5">7</text>
<text x="154.6" y="100">8</text>
<text x="160.5" y="96.1">PH0-OSC_OUT</text>
<text x="160.5" y="98.6">NRST</text>
<text x="160.5" y="101.2">VSSA/VREF-</text>
<text x="186.3" y="96.1">PA10</text>
<text x="187.5" y="98.6">PA9</text>
<text x="187.5" y="101.2">PA8</text>
<text x="196" y="97.5">30</text>
<text x="196" y="100">29</text>
<text x="153.4" y="105.1">10</text>
<text x="153.6" y="107.7">11</text>
<text x="154.6" y="102.6">9</text>
<text x="160.5" y="103.7">VDDA/VREF+</text>
<text x="160.5" y="106.2">PA0</text>
<text x="186.1" y="103.7">PB15</text>
<text x="186.1" y="106.2">PB14</text>
<text x="196" y="102.6">28</text>
<text x="196" y="105.1">27</text>
<text x="196" y="107.7">26</text>
<text x="153.4" y="110.2">12</text>
<text x="160.5" y="108.8">PA1</text>
<text x="160.5" y="111.3">PA2</text>
<text x="186.1" y="108.8">PB13</text>
<text x="186.1" y="111.3">PB12</text>
<text x="196" y="110.2">25</text>
<text x="161.4" y="120.9" transform="rotate(-90 161.4 120.9)">PA3</text>
<text x="164" y="120.9" transform="rotate(-90 164 120.9)">PA4</text>
<text x="166.5" y="120.9" transform="rotate(-90 166.5 120.9)">PA5</text>
<text x="169" y="120.9" transform="rotate(-90 169 120.9)">PA6</text>
<text x="171.6" y="120.9" transform="rotate(-90 171.6 120.9)">PA7</text>
<text x="174.1" y="120.9" transform="rotate(-90 174.1 120.9)">PB0</text>
<text x="176.7" y="120.9" transform="rotate(-90 176.7 120.9)">PB1</text>
<text x="179.2" y="120.9" transform="rotate(-90 179.2 120.9)">PB2</text>
<text x="181.7" y="120.9" transform="rotate(-90 181.7 120.9)">PB10</text>
<text x="184.3" y="120.9" transform="rotate(-90 184.3 120.9)">VCAP_1</text>
<text x="186.8" y="120.9" transform="rotate(-90 186.8 120.9)">VSS_1</text>
<text x="189.4" y="120.9" transform="rotate(-90 189.4 120.9)">VDD_1</text>
<text x="160.3" y="128" transform="rotate(-90 160.3 128)">13</text>
<text x="162.8" y="128" transform="rotate(-90 162.8 128)">14</text>
<text x="165.4" y="128" transform="rotate(-90 165.4 128)">15</text>
<text x="167.9" y="128" transform="rotate(-90 167.9 128)">16</text>
<text x="170.5" y="128" transform="rotate(-90 170.5 128)">17</text>
<text x="173" y="128" transform="rotate(-90 173 128)">18</text>
<text x="175.5" y="128" transform="rotate(-90 175.5 128)">19</text>
<text x="178.1" y="128" transform="rotate(-90 178.1 128)">20</text>
<text x="180.6" y="128" transform="rotate(-90 180.6 128)">21</text>
<text x="183.2" y="128" transform="rotate(-90 183.2 128)">22</text>
<text x="185.7" y="128" transform="rotate(-90 185.7 128)">23</text>
<text x="188.2" y="128" transform="rotate(-90 188.2 128)">24</text>
<text x="36" y="140.7">1</text>
<text x="36" y="143.2">2</text>
<text x="36" y="145.7">3</text>
<text x="36" y="148.3">4</text>
<text x="84.8" y="145.7">12</text>
<text x="85" y="148.3">11</text>
<text x="36" y="150.8">5</text>
<text x="36" y="153.4">6</text>
<text x="36" y="155.9">7</text>
<text x="84.8" y="150.8">10</text>
<text x="86" y="155.9">8</text>
<text x="86" y="153.4">9</text>
<text x="36" y="158.4">8</text>
<text x="36" y="161">9</text>
<text x="86" y="161">6</text>
<text x="86" y="158.4">7</text>
<text x="36" y="163.5">10</text>
<text x="36" y="166.1">11</text>
<text x="86" y="166.1">4</text>
<text x="86" y="163.5">5</text>
<text x="36" y="168.6">12</text>
<text x="36" y="171.1">13</text>
<text x="36" y="173.7">14</text>
<text x="86" y="173.7">1</text>
<text x="86" y="171.1">2</text>
<text x="86" y="168.6">3</text>
<text x="36" y="176.2">15</text>
<text x="36" y="178.8">16</text>
</g>
</svg>
